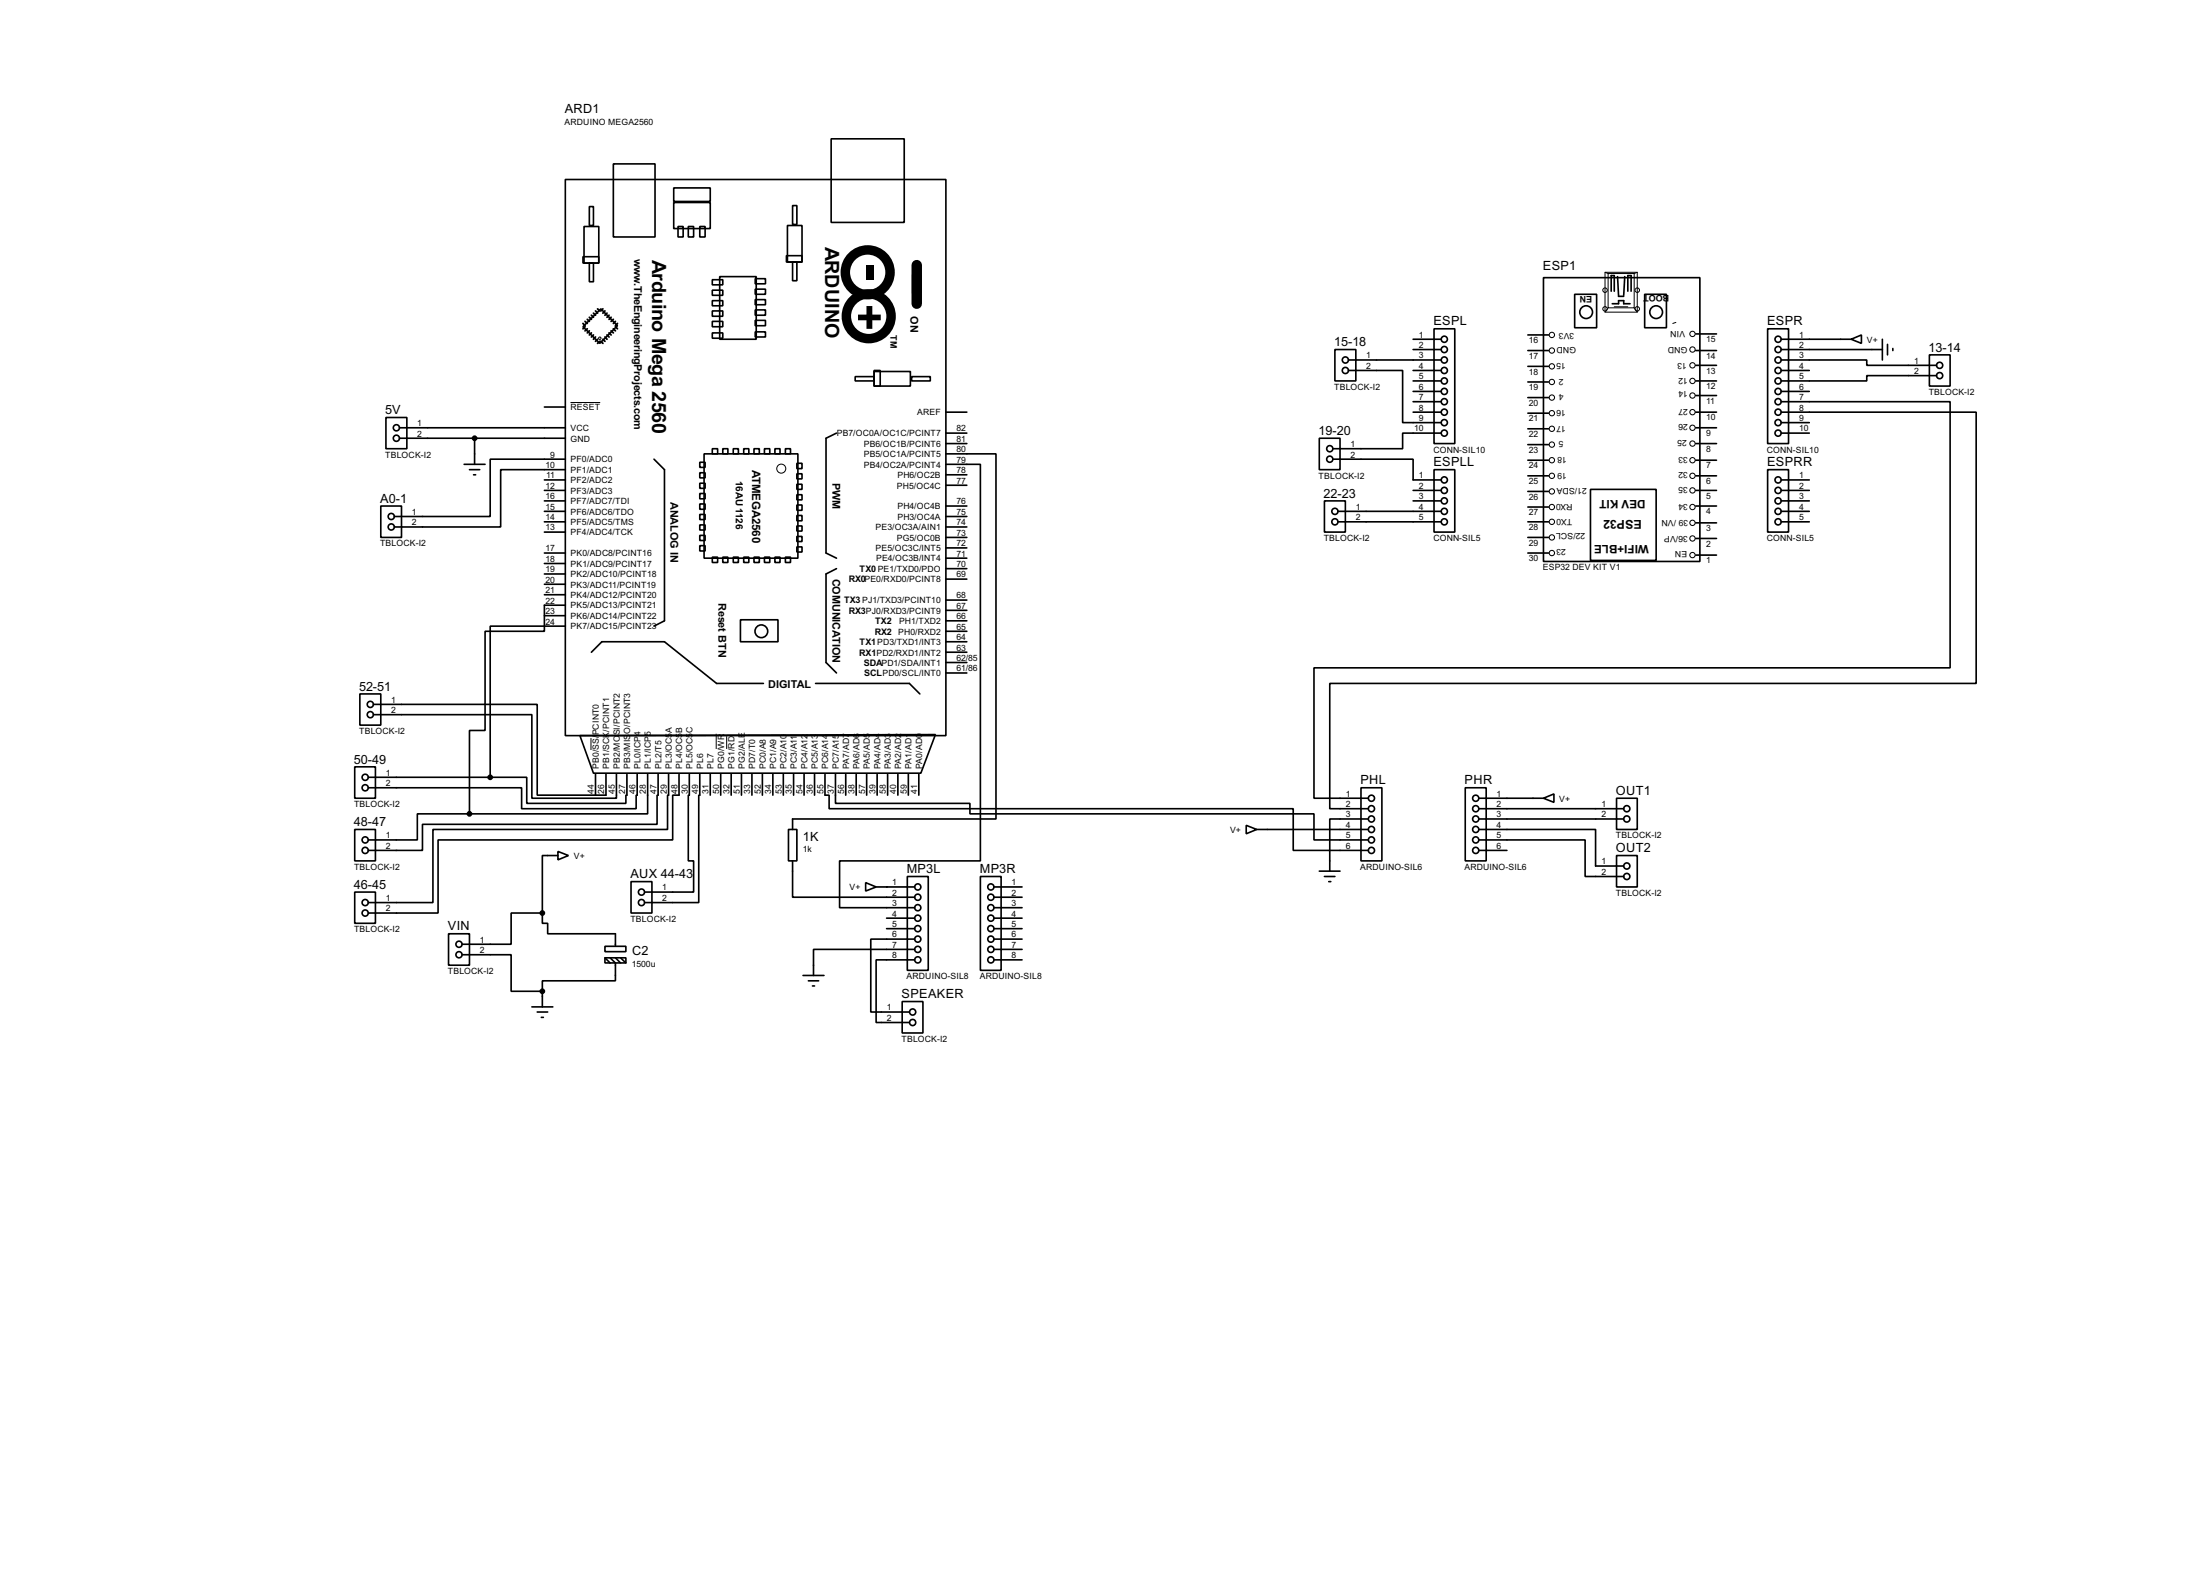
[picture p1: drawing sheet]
<svg xmlns="http://www.w3.org/2000/svg" width="536mm" height="383mm" viewBox="0 0 536 383" stroke-linecap="round" stroke-linejoin="round" font-family="sans-serif">
<g fill="none" stroke="#000" stroke-width=".4">
<path d="M149.4 39.9h10.2v17.8h-10.2zM202.5 33.8h17.8v20.4h-17.8zM137.7 43.7h92.7v135.4h-92.7zM142.3 55.2h3.6v8.9h-3.6zM143.6 50.3h1v4.6h-1zM164.1 49.3h8.9v6.4h-8.9zM164.1 45.8h8.9v3.3h-8.9zM165.2 55.2h1.2v2.5h-1.2zM167.7 55.2h1.3v2.5h-1.3zM170.5 55.2h1.3v2.5h-1.3zM191.8 54.9h3.6v8.9h-3.6zM193.1 50.1h1v4.6h-1z"/>
<path d="M142 62.5h3.9v1.6h-3.9zM142 79.6l4.4-4.4 4 4.1-4.3 4.3zM143.6 64.1h1v4.5h-1zM173.5 68.1h2.6v1.3h-2.6zM173.5 70.7h2.6v1.2h-2.6zM173.5 73.2h2.6v1.3h-2.6zM173.5 75.7h2.6v1.3h-2.6zM173.5 78.3h2.6v1.3h-2.6zM175.3 67.4h8.9v15.2h-8.9zM184 67.9h2.5v1.2h-2.5zM184 70.4h2.5v1.3h-2.5zM184 73h2.5v1.2h-2.5z"/>
<path d="M184 75.5h2.5v1.3h-2.5zM184 78h2.5v1.3h-2.5zM191.6 62.3h3.8v1.5h-3.8zM193.1 63.8h1v4.6h-1zM222.3 66.9h2v4.5h-2zM376 67.6h38.1v69.1h-38.1zM383.6 71.7h5.3v8.1h-5.3zM392.5 70.9v-3.8h.7v3.8M392.7 74h1.6v-.8h1.2v.8h1.6M394 67.4l.3 4.8h1.2M395.8 67.4l-.3 4.5M396.5 70.9v-3.8h.8v3.8"/>
<path d="M400.6 71.7h5.3v8.1h-5.3zM132.6 99.1h5.1M173.5 81.1h2.6v1.3h-2.6zM184 80.8h2.5v1.3h-2.5zM208.3 91.7h4.6v1.1h-4.6zM212.9 90.5h8.9v3.5h-8.9zM212.9 90.2h1.5v3.8h-1.5zM222.1 91.7h4.5v1.1h-4.5zM325.2 85.1h5.1v7.7h-5.1zM328.5 90.2h13.2v12.7h9.4M328.5 87.7h22.6M344.2 82.6h6.9"/>
<path d="M344.2 85.1h6.9M344.2 92.8h6.9M344.2 90.2h6.9M344.2 95.3h6.9M344.2 97.8h6.9M349.3 80.1h5.1v27.9h-5.1zM372.2 96.8h5M372.2 93h5M372.2 89.2h5M372.2 85.4h5M372.2 81.6h5M413.1 85.4h5"/>
<path d="M413.1 92.8h5M413.1 89h5M413.1 81.3h5M413.1 96.3h5M430.6 80.1h5.1v27.9h-5.1zM433.9 97.8h41.1v64.8h-154.9v31.8h13.2M433.9 87.7h20.8v1.3h17M433.9 82.6h17M433.9 85.1h24.6M433.9 90.2h6.8M433.9 95.3h6.8M450.9 82.6l2.5-1v2z"/>
<path d="M458.5 82.6v5.1M459.8 83.9v2.5M461.1 84.9v.5M470 86.4h5v7.6h-5zM471.7 91.5h-17v1.3h-20.8M94 101.7h5.1v7.6h-5.1zM97.3 104.2h40.4M97.3 106.7h40.4M113.1 113.1h5.1M114.4 114.4h2.5M115.4 115.6h.5M115.6 106.7v6.4"/>
<path d="M132.6 119.4h5.1M132.6 116.9h5.1M137.7 111.8h-18.3v14h-23.3M137.7 114.4h-15.7v13.9h-25.9M159.3 111.8l2.6 2.6v36.8l-2.6 1.3M170.5 112.6h1.3v1.2h-1.3zM170.5 115.1h1.3v1.3h-1.3zM170.5 117.7h1.3v1.2h-1.3zM171.5 110.5h22.9v25.4h-22.9zM173.5 109.3h1.3v1.2h-1.3zM176.1 109.3h1.2v1.2h-1.2zM178.6 109.3h1.3v1.2h-1.3z"/>
<path d="M181.2 109.3h1.2v1.2h-1.2zM183.7 109.3h1.3v1.2h-1.3zM186.2 109.3h1.3v1.2h-1.3zM188.8 109.3h1.2v1.2h-1.2zM191.3 109.3h1.3v1.2h-1.3zM194.1 112.8h1.3v1.3h-1.3zM194.1 115.4h1.3v1.2h-1.3zM194.1 117.9h1.3v1.3h-1.3zM203.8 105.5l-2.6 1.2v28l2.6 1.2M230.4 113.1h8.4v96.5h-34.3v11.4h18.3M230.4 110.5h12.2v88.9h-49.5v2.6M230.4 118.2h5.1"/>
<path d="M230.4 115.6h5.1M230.4 108h5.1M230.4 105.5h5.1M230.4 100.4h5.1M321.4 106.7h5v7.7h-5zM324.7 111.8h19.5v5.1h6.9M344.2 100.4h6.9M344.2 119.4h6.9M349.3 114.4h5.1v15.2h-5.1zM351.1 105.5h-9.4v3.8h-17M372.2 112.1h5M372.2 115.9h5"/>
<path d="M372.2 108.3h5M372.2 104.4h5M372.2 100.6h5M372.2 119.7h5M387.4 119.2h16v17.3h-16zM413.1 104.2h5M413.1 108h5M413.1 100.4h5M413.1 119.4h5M413.1 112.1h5M413.1 115.9h5M430.6 114.4h5.1v15.2h-5.1z"/>
<path d="M433.9 100.4h47.5v66h-157.5v30.5h9.4M433.9 105.5h6.8M433.9 119.4h6.8M433.9 116.9h6.8M433.9 102.9h6.8M92.8 123.2h5v7.7h-5zM132.6 124.5h5.1M132.6 127.1h5.1M132.6 139.8h5.1M132.6 137.2h5.1M132.6 134.7h5.1M132.6 122h5.1"/>
<path d="M132.6 129.6h5.1M170.5 120.2h1.3v1.3h-1.3zM170.5 122.7h1.3v1.3h-1.3zM170.5 125.3h1.3v1.2h-1.3zM170.5 127.8h1.3v1.3h-1.3zM170.5 130.4h1.3v1.2h-1.3zM170.5 132.9h1.3v1.3h-1.3zM173.5 135.7h1.3v1.3h-1.3zM176.1 135.7h1.2v1.3h-1.2zM178.6 135.7h1.3v1.3h-1.3zM181.2 135.7h1.2v1.3h-1.2zM183.7 135.7h1.3v1.3h-1.3z"/>
<path d="M186.2 135.7h1.3v1.3h-1.3zM188.8 135.7h1.2v1.3h-1.2zM191.3 135.7h1.3v1.3h-1.3zM194.1 120.5h1.3v1.2h-1.3zM194.1 123h1.3v1.3h-1.3zM194.1 125.5h1.3v1.3h-1.3zM194.1 128.1h1.3v1.2h-1.3zM194.1 130.6h1.3v1.3h-1.3zM194.1 133.2h1.3v1.2h-1.3zM203.8 138.5l-2.6 1.3v21.5l2.6 2.6M230.4 138.5h5.1M230.4 135.9h5.1"/>
<path d="M230.4 133.4h5.1M230.4 130.9h5.1M230.4 128.3h5.1M230.4 125.8h5.1M230.4 123.2h5.1M322.6 122h5.1v7.6h-5.1zM325.9 124.5h25.2M325.9 127.1h25.2M344.2 122h6.9M372.2 127.1h5M372.2 130.9h5M372.2 134.7h5"/>
<path d="M372.2 123.5h5M413.1 123.2h5M413.1 131.1h5M413.1 127.3h5M413.1 135.2h5M433.9 124.5h6.8M433.9 127.1h6.8M433.9 122h6.8M132.6 149.9h5.1M132.6 144.8h5.1M132.6 142.3h5.1M137.7 152.5h-18.3v36.8"/>
<path d="M137.7 147.4h-5.1v6.3h-14.4v24.2h-3.8v20.3M144.1 158.8l2.5-2.5h15.3l12.7 10.1h11.4M180.4 150.9h9.1v5.4h-9.1zM230.4 156.3h5.1M230.4 158.8h5.1M230.4 153.7h5.1M230.4 151.2h5.1M230.4 148.6h5.1M230.4 146.1h5.1M230.4 141h5.1M87.7 169h5.1v7.6h-5.1zM91 171.5h39.9v22.1h16.7v-5.1"/>
<path d="M91 174h38.6v20.4h20.6v-5.9M141.3 179.1l86.6-.2-3.6 9.4h-79.7zM198.7 166.4h22.8l2.6 2.6M230.4 163.9h5.1M230.4 161.3h5.1M86.4 186.7h5.1v7.7h-5.1zM89.7 189.3h29.7M114.4 198.2h-12.7v6.3h-12M145.1 188.5v5.1M152.7 188.5v5.1h-.2v2h-24.2v-6.3h-8.9M155.2 188.5v5.1h-.2v3.3h-27.9v-5.1h-37.4M157.8 188.5v9.7h-43.4"/>
<path d="M160.3 188.5v5.1h-.2v7.1h-57.2v6.4h-13.2M162.9 188.5v5.1h-.3v8.4h-57.1v17.8h-15.8M165.4 188.5v5.1h-1.5v10.9h-57.2v17.8h-17M167.9 188.5v5.1h-.2v16h1.3v7.6h-12M170.5 188.5v5.1h-.3v26.2h-13.2M173 188.5v5.1M175.6 188.5v5.1M178.1 188.5v5.1M180.6 188.5v5.1M183.2 188.5v5.1M185.7 188.5v5.1M188.3 188.5v5.1"/>
<path d="M190.8 188.5v5.1M193.3 188.5v5.1M195.9 188.5v5.1M198.4 188.5v5.1M201 188.5v5.1h1v3.3h113v10.2h18.3M203.5 188.5v7.1h32.8v2.6h83.8v6.3h13.2M206 188.5v5.1M208.6 188.5v5.1M211.1 188.5v5.1M213.7 188.5v5.1M216.2 188.5v5.1M218.7 188.5v5.1"/>
<path d="M221.3 188.5v5.1M223.8 188.5v5.1M331.5 191.8h5.1v17.8h-5.1zM333.3 199.4h-9.4v12.7M356.9 191.8h5.1v17.8h-5.1zM360.2 196.9h35.3M360.2 199.4h35.3M360.2 194.4h15.8M376 194.4l2.5-1.1v2.1zM393.8 194.4h5v7.6h-5zM86.4 202h5.1v7.6h-5.1zM86.4 217.2h5.1v7.6h-5.1z"/>
<path d="M135.9 207.3l2.6 1-2.6 1.1zM135.9 208.3h-3.8v14M153.7 214.7h5.1v7.6h-5.1zM192.1 202h2v7.6h-2zM193.1 209.6v8.9h29.7M210.9 214.9l2.5 1.1-2.5 1zM213.4 216h9.4M221 213.4h5.1v22.9h-5.1zM238.8 213.4h5.1v22.9h-5.1zM242.1 216h6.9M242.1 218.5h6.9M303.6 201l2.5 1-2.5 1z"/>
<path d="M306.1 202h27.2M321.4 212.1h5M322.6 213.4h2.6M323.7 214.7h.5M360.2 202h28.5v8.9h6.8M360.2 204.5h25.9v8.9h9.4M360.2 207.1h6.9M393.8 208.3h5v7.7h-5zM109.3 227.4h5.1v7.6h-5.1zM112.6 232.5h11.9v8.9h7.6M132.1 222.3h-7.6v7.6h-11.9M132.1 222.3v2.5h1.3v2.6h16.5v3"/>
<path d="M147.4 230.4h5.1v1.3h-5.1zM147.4 233.2h5.1v1.3h-5.1zM147.4 233.2l1.2 1.3M148.6 233.2l1.3 1.3v4.3h-17.8v2.6M149.9 233.2l1.3 1.3M151.2 233.2l1.3 1.3M195.6 237.5h5.1M196.9 238.8h2.5M216 223.6h6.8M216 226.1h6.8M222.8 231.2h-24.6v6.3M222.8 228.7h-10.7v17.7h9.4"/>
<path d="M222.8 233.7h-9.4v15.3h8.1M242.1 221h6.9M242.1 223.6h6.9M242.1 226.1h6.9M242.1 228.7h6.9M242.1 231.2h6.9M242.1 233.7h6.9M129.6 245.2h5.1M130.9 246.4h2.5M131.9 247.7h.5M132.1 241.4v3.8M197.9 240.1h.5"/>
<path d="M219.8 243.9h5v7.6h-5z"/>
<circle cx="386.3" cy="76" r="1.55"/>
<circle cx="403.4" cy="76" r="1.55"/>
<circle cx="327.7" cy="90.2" r=".75"/>
<circle cx="327.7" cy="87.7" r=".75"/>
<circle cx="351.8" cy="85.1" r=".75"/>
<circle cx="351.8" cy="95.3" r=".75"/>
<circle cx="351.8" cy="97.8" r=".75"/>
<circle cx="351.8" cy="90.2" r=".75"/>
<circle cx="351.8" cy="92.8" r=".75"/>
<circle cx="351.8" cy="82.6" r=".75"/>
<circle cx="351.8" cy="87.7" r=".75"/>
<circle cx="433.1" cy="85.1" r=".75"/>
<circle cx="433.1" cy="92.8" r=".75"/>
<circle cx="433.1" cy="95.3" r=".75"/>
<circle cx="433.1" cy="82.6" r=".75"/>
<circle cx="433.1" cy="87.7" r=".75"/>
<circle cx="433.1" cy="90.2" r=".75"/>
<circle cx="433.1" cy="97.8" r=".75"/>
<circle cx="472.4" cy="91.5" r=".75"/>
<circle cx="472.4" cy="89" r=".75"/>
<circle cx="96.5" cy="106.7" r=".75"/>
<circle cx="96.5" cy="104.2" r=".75"/>
<circle cx="323.9" cy="111.8" r=".75"/>
<circle cx="323.9" cy="109.3" r=".75"/>
<circle cx="351.8" cy="100.4" r=".75"/>
<circle cx="351.8" cy="102.9" r=".75"/>
<circle cx="351.8" cy="105.5" r=".75"/>
<circle cx="351.8" cy="119.4" r=".75"/>
<circle cx="351.8" cy="116.9" r=".75"/>
<circle cx="433.1" cy="100.4" r=".75"/>
<circle cx="433.1" cy="105.5" r=".75"/>
<circle cx="433.1" cy="116.9" r=".75"/>
<circle cx="433.1" cy="102.9" r=".75"/>
<circle cx="433.1" cy="119.4" r=".75"/>
<circle cx="95.3" cy="125.8" r=".75"/>
<circle cx="95.3" cy="128.3" r=".75"/>
<circle cx="325.1" cy="124.5" r=".75"/>
<circle cx="325.1" cy="127.1" r=".75"/>
<circle cx="351.8" cy="127.1" r=".75"/>
<circle cx="351.8" cy="122" r=".75"/>
<circle cx="351.8" cy="124.5" r=".75"/>
<circle cx="433.1" cy="124.5" r=".75"/>
<circle cx="433.1" cy="122" r=".75"/>
<circle cx="433.1" cy="127.1" r=".75"/>
<circle cx="185.4" cy="153.7" r="1.55"/>
<circle cx="90.2" cy="171.5" r=".75"/>
<circle cx="90.2" cy="174" r=".75"/>
<circle cx="88.9" cy="191.8" r=".75"/>
<circle cx="88.9" cy="189.3" r=".75"/>
<circle cx="334" cy="199.4" r=".75"/>
<circle cx="334" cy="196.9" r=".75"/>
<circle cx="334" cy="194.4" r=".75"/>
<circle cx="359.4" cy="199.4" r=".75"/>
<circle cx="359.4" cy="196.9" r=".75"/>
<circle cx="359.4" cy="194.4" r=".75"/>
<circle cx="396.2" cy="196.9" r=".75"/>
<circle cx="396.2" cy="199.4" r=".75"/>
<circle cx="88.9" cy="219.8" r=".75"/>
<circle cx="88.9" cy="204.5" r=".75"/>
<circle cx="88.9" cy="207.1" r=".75"/>
<circle cx="156.2" cy="219.8" r=".75"/>
<circle cx="156.2" cy="217.2" r=".75"/>
<circle cx="223.5" cy="216" r=".75"/>
<circle cx="223.5" cy="218.5" r=".75"/>
<circle cx="241.3" cy="218.5" r=".75"/>
<circle cx="241.3" cy="216" r=".75"/>
<circle cx="334" cy="204.5" r=".75"/>
<circle cx="334" cy="207.1" r=".75"/>
<circle cx="334" cy="202" r=".75"/>
<circle cx="359.4" cy="202" r=".75"/>
<circle cx="359.4" cy="207.1" r=".75"/>
<circle cx="359.4" cy="204.5" r=".75"/>
<circle cx="396.2" cy="213.4" r=".75"/>
<circle cx="396.2" cy="210.9" r=".75"/>
<circle cx="88.9" cy="222.3" r=".75"/>
<circle cx="111.8" cy="232.5" r=".75"/>
<circle cx="111.8" cy="229.9" r=".75"/>
<circle cx="223.5" cy="233.7" r=".75"/>
<circle cx="223.5" cy="228.7" r=".75"/>
<circle cx="223.5" cy="226.1" r=".75"/>
<circle cx="223.5" cy="221" r=".75"/>
<circle cx="223.5" cy="223.6" r=".75"/>
<circle cx="223.5" cy="231.2" r=".75"/>
<circle cx="241.3" cy="223.6" r=".75"/>
<circle cx="241.3" cy="228.7" r=".75"/>
<circle cx="241.3" cy="226.1" r=".75"/>
<circle cx="241.3" cy="221" r=".75"/>
<circle cx="241.3" cy="231.2" r=".75"/>
<circle cx="241.3" cy="233.7" r=".75"/>
<circle cx="222.3" cy="246.4" r=".75"/>
<circle cx="222.3" cy="249" r=".75"/>
</g>
<circle cx="216" cy="216" r=".2" fill="#000"/>
<path d="M223.3 64.6v9.4" fill="none" stroke="#000" stroke-width="2.6"/>
<g fill="none" stroke="#000" stroke-width=".45">
<path d="M142 78.8l.5 .5M142.5 78.3l.6 .5M142.5 79.6l-.5 .5M143.1 77.8l.5 .5M143.6 77.3l.5 .5M144.1 76.8l.5 .5M144.6 76.3l.5 .5M145.1 75.7l.5 .6M145.6 75.2l.5 .5M146.9 75.2l-.5 .5M147.4 75.7l-.5 .6M147.9 76.3l-.5 .5"/>
<path d="M148.4 76.8l-.5 .5M148.9 77.3l-.5 .5M149.4 77.8l-.5 .5M149.9 79.6l.5 .5M149.9 78.3l-.5 .5M150.4 78.8l-.5 .5M143.1 80.1l-.6 .5M143.6 80.6l-.5 .5M144.1 81.1l-.5 .5M144.6 81.6l-.5 .5M145.1 82.1l-.5 .5M145.6 82.6l-.5 .5"/>
<path d="M146.1 83.1l-.5 .5M146.4 83.1l.5 .5M146.9 82.6l.5 .5M147.4 82.1l.5 .5M147.9 81.6l.5 .5M148.4 81.1l.5 .5M148.9 80.6l.5 .5M149.4 80.1l.5 .5"/>
</g>
<g fill="none" stroke="#000" stroke-width=".24">
<path d="M391 66.3h7.8v9.7h-7.8zM391 66.3l.7 .3M391.7 66.6h6.4v8.4h-6.4zM391.7 75l-.7 1M393.2 74.7h3.3M398.1 75l.7 1M398.8 66.3l-.7 .3M408.2 78.5l-.7 .3M139 98h7.2M144 179.7v2.9M174.5 178.7v3.7M177 179.2v3.1"/>
<circle cx="390.9" cy="70.7" r=".55"/>
<circle cx="390.9" cy="75.2" r=".55"/>
<circle cx="398.8" cy="70.7" r=".55"/>
<circle cx="398.8" cy="75.2" r=".55"/>
<circle cx="146.1" cy="82.4" r=".3"/>
<circle cx="190.3" cy="114.1" r="1.1"/>
</g>
<g fill="none" stroke="#000" stroke-width="2.3">
<circle cx="211.3" cy="66.3" r="5.5"/>
<circle cx="211.6" cy="77" r="5.5"/>
</g>
<g fill="#000" stroke="#000" stroke-width=".4">
<circle cx="115.6" cy="106.7" r=".5"/>
<circle cx="114.3" cy="198.2" r=".5"/>
<circle cx="119.4" cy="189.3" r=".5"/>
<circle cx="132.1" cy="222.3" r=".5"/>
<circle cx="132.1" cy="241.4" r=".5"/>
</g>
<g fill="none" stroke="#000" stroke-width=".25">
<circle cx="378" cy="85.4" r=".65"/>
<circle cx="378" cy="81.6" r=".65"/>
<circle cx="378" cy="96.8" r=".65"/>
<circle cx="378" cy="89.2" r=".65"/>
<circle cx="378" cy="93" r=".65"/>
<circle cx="412.2" cy="85.1" r=".65"/>
<circle cx="412.2" cy="92.8" r=".65"/>
<circle cx="412.2" cy="81.3" r=".65"/>
<circle cx="412.2" cy="96.3" r=".65"/>
<circle cx="412.2" cy="89" r=".65"/>
<circle cx="378" cy="112.1" r=".65"/>
<circle cx="378" cy="104.4" r=".65"/>
<circle cx="378" cy="119.7" r=".65"/>
<circle cx="378" cy="100.6" r=".65"/>
<circle cx="378" cy="108.3" r=".65"/>
<circle cx="378" cy="115.9" r=".65"/>
<circle cx="412.2" cy="104.2" r=".65"/>
<circle cx="412.2" cy="119.4" r=".65"/>
<circle cx="412.2" cy="112.1" r=".65"/>
<circle cx="412.2" cy="100.4" r=".65"/>
<circle cx="412.2" cy="108" r=".65"/>
<circle cx="412.2" cy="115.9" r=".65"/>
<circle cx="378" cy="123.5" r=".65"/>
<circle cx="378" cy="127.1" r=".65"/>
<circle cx="378" cy="134.7" r=".65"/>
<circle cx="378" cy="130.9" r=".65"/>
<circle cx="412.2" cy="123.5" r=".65"/>
<circle cx="412.2" cy="135.2" r=".65"/>
<circle cx="412.2" cy="127.3" r=".65"/>
<circle cx="412.2" cy="131.1" r=".65"/>
</g>
<text font-size="14.5" x="208.6" y="63.9" transform="rotate(90 208.6 63.9)">-</text>
<text font-size="12.4" x="207.9" y="74.1" transform="rotate(90 207.9 74.1)">+</text>
<g font-size="5.4">
<text x="158.9" y="63.3" transform="rotate(90 158.9 63.3)">Arduino Mega 2560</text>
<text x="201" y="60.1" transform="rotate(90 201 60.1)">ARDUINO</text>
</g>
<g font-size="3.5">
<text x="137.6" y="27.6">ARD1</text>
<text x="375.8" y="65.6">ESP1</text>
<text x="349.2" y="79.3">ESPL</text>
<text x="430.4" y="79.3">ESPR</text>
<text x="325" y="84.3">15-18</text>
<text x="469.8" y="85.6">13-14</text>
<text x="93.8" y="100.9">5V</text>
<text x="321.2" y="105.9">19-20</text>
<text x="349.2" y="113.6">ESPLL</text>
<text x="430.4" y="113.6">ESPRR</text>
<text x="92.6" y="122.4">A0-1</text>
<text x="322.4" y="121.2">22-23</text>
<text x="87.5" y="168.2">52-51</text>
<text x="86.2" y="185.9">50-49</text>
<text x="331.4" y="191">PHL</text>
<text x="356.8" y="191">PHR</text>
<text x="393.6" y="193.6">OUT1</text>
<text x="86.2" y="201.2">48-47</text>
<text x="195.6" y="204.7">1K</text>
<text x="393.6" y="207.5">OUT2</text>
<text x="153.6" y="213.9">AUX 44-43</text>
<text x="220.9" y="212.6">MP3L</text>
<text x="238.7" y="212.6">MP3R</text>
<text x="86.2" y="216.4">46-45</text>
<text x="109.1" y="226.6">VIN</text>
<text x="154" y="232.6">C2</text>
<text x="219.6" y="243.1">SPEAKER</text>
</g>
<text font-size="3.4" x="399.9" y="126.7" transform="rotate(-180 399.9 126.7)">ESP32</text>
<g font-size="3.2">
<text x="183.2" y="114.3" transform="rotate(90 183.2 114.3)">ATMEGA2560</text>
<text x="400.8" y="121.7" transform="rotate(-180 400.8 121.7)">DEV KIT</text>
<text x="401.7" y="132.6" transform="rotate(-180 401.7 132.6)">WIFI+BLE</text>
</g>
<g font-size="3">
<text x="154.5" y="63.2" transform="rotate(90 154.5 63.2)">w</text>
<text x="154.5" y="68.9" transform="rotate(90 154.5 68.9)">.TheEngineeringProjects.com</text>
<text x="221.8" y="77" transform="rotate(90 221.8 77)">ON</text>
<text x="202.8" y="117.5" transform="rotate(90 202.8 117.5)">PWM</text>
<text x="163.4" y="122.2" transform="rotate(90 163.4 122.2)">ANALOG IN</text>
<text x="202.8" y="140.9" transform="rotate(90 202.8 140.9)">COMUNICATION</text>
<text x="175.1" y="146.9" transform="rotate(90 175.1 146.9)">Reset BTN</text>
<text x="187.1" y="167.4">DIGITAL</text>
</g>
<text font-size="2.7" x="179.2" y="117.1" transform="rotate(90 179.2 117.1)">16AU 1126</text>
<g font-size="2.5">
<text x="406.6" y="71.9" transform="rotate(-180 406.6 71.9)">BOOT</text>
<text x="387.8" y="72.2" transform="rotate(-180 387.8 72.2)">EN</text>
<text x="216.9" y="81.5" transform="rotate(90 216.9 81.5)">TM</text>
<text x="206.7" y="141.8">RX0PE0/RXD0/PCINT8</text>
<text x="209.4" y="139.3">TX0PE1/TXD0/PDO</text>
<text x="205.6" y="146.9">TX3PJ1/TXD3/PCINT10</text>
<text x="206.7" y="149.4">RX3PJ0/RXD3/PCINT9</text>
<text x="213.1" y="154.5">RX2 PH0/RXD2</text>
<text x="213.2" y="152">TX2</text>
<text x="209.3" y="159.6">RX1PD2/RXD1/INT2</text>
<text x="209.4" y="157.1">TX1PD3/TXD1/INT3</text>
<text x="210.4" y="162.1">SDAPD1/SDA/INT1</text>
<text x="210.5" y="164.7">SCLPD0/SCL/INT0</text>
</g>
<g font-size="2.4">
<text x="137.5" y="30.6">ARDUINO MEGA2560</text>
<text x="345.6" y="82.2">1</text>
<text x="372.4" y="83.6">16</text>
<text x="383.5" y="81" transform="rotate(-180 383.5 81)">3V3</text>
<text x="410.5" y="80.5" transform="rotate(-180 410.5 80.5)">VIN</text>
<text x="415.6" y="83.3">15</text>
<text x="438.2" y="82.2">1</text>
<text x="454.7" y="83.4">V+</text>
<text x="332.8" y="87.3">1</text>
<text x="332.8" y="89.8">2</text>
<text x="345.6" y="84.7">2</text>
<text x="345.6" y="87.3">3</text>
<text x="345.6" y="89.8">4</text>
<text x="372.4" y="87.4">17</text>
<text x="381.4" y="88.4" transform="rotate(-180 381.4 88.4)">15</text>
<text x="383.9" y="84.6" transform="rotate(-180 383.9 84.6)">GND</text>
<text x="410.9" y="88.4" transform="rotate(-180 410.9 88.4)">13</text>
<text x="411.1" y="84.6" transform="rotate(-180 411.1 84.6)">GND</text>
<text x="415.6" y="87.4">14</text>
<text x="438.2" y="84.7">2</text>
<text x="438.2" y="87.3">3</text>
<text x="438.2" y="89.8">4</text>
<text x="466.3" y="88.5">1</text>
<text x="325" y="95">TBLOCK-I2</text>
<text x="345.6" y="92.4">5</text>
<text x="345.6" y="94.9">6</text>
<text x="372.4" y="95">19</text>
<text x="372.4" y="91.2">18</text>
<text x="380.9" y="92.2" transform="rotate(-180 380.9 92.2)">2</text>
<text x="380.9" y="96" transform="rotate(-180 380.9 96)">4</text>
<text x="411.2" y="95.2" transform="rotate(-180 411.2 95.2)">14</text>
<text x="411.2" y="92" transform="rotate(-180 411.2 92)">12</text>
<text x="415.6" y="94.8">12</text>
<text x="415.6" y="91">13</text>
<text x="438.2" y="92.4">5</text>
<text x="438.2" y="94.9">6</text>
<text x="466.3" y="91">2</text>
<text x="139" y="99.9">RESET</text>
<text x="223.4" y="101.2">AREF</text>
<text x="345.6" y="97.4">7</text>
<text x="345.6" y="100">8</text>
<text x="372.4" y="98.8">20</text>
<text x="381.4" y="99.8" transform="rotate(-180 381.4 99.8)">16</text>
<text x="411.2" y="99.5" transform="rotate(-180 411.2 99.5)">27</text>
<text x="415.6" y="98.3">11</text>
<text x="438.2" y="97.4">7</text>
<text x="438.2" y="100">8</text>
<text x="469.8" y="96.2">TBLOCK-I2</text>
<text x="101.7" y="103.7">1</text>
<text x="101.7" y="106.3">2</text>
<text x="139" y="105">VCC</text>
<text x="139" y="107.5">GND</text>
<text x="203.8" y="106.3">PB7/OC0A/OC1C/PCINT7</text>
<text x="233" y="107.6">81</text>
<text x="233" y="105.1">82</text>
<text x="344.5" y="105.1">10</text>
<text x="345.6" y="102.5">9</text>
<text x="372.4" y="106.4">22</text>
<text x="372.4" y="102.6">21</text>
<text x="380.9" y="107.5" transform="rotate(-180 380.9 107.5)">5</text>
<text x="381.4" y="103.6" transform="rotate(-180 381.4 103.6)">17</text>
<text x="410.9" y="107.2" transform="rotate(-180 410.9 107.2)">25</text>
<text x="411.2" y="103.4" transform="rotate(-180 411.2 103.4)">26</text>
<text x="415.6" y="106.2">9</text>
<text x="415.6" y="102.3">10</text>
<text x="438.2" y="102.5">9</text>
<text x="438.2" y="105.1">10</text>
<text x="93.8" y="111.5">TBLOCK-I2</text>
<text x="132.9" y="114">10</text>
<text x="134" y="111.4">9</text>
<text x="139" y="112.6">PF0/ADC0</text>
<text x="210.4" y="113.9">PB4/OC2A/PCINT4</text>
<text x="210.4" y="111.3">PB5/OC1A/PCINT5</text>
<text x="210.4" y="108.8">PB6/OC1B/PCINT6</text>
<text x="233" y="112.7">79</text>
<text x="233" y="110.1">80</text>
<text x="329" y="108.9">1</text>
<text x="329" y="111.4">2</text>
<text x="349.1" y="110.2">CONN-SIL10</text>
<text x="372.4" y="110.3">23</text>
<text x="381.7" y="111.3" transform="rotate(-180 381.7 111.3)">18</text>
<text x="411.2" y="111.3" transform="rotate(-180 411.2 111.3)">33</text>
<text x="415.6" y="110">8</text>
<text x="430.4" y="110.2">CONN-SIL10</text>
<text x="132.9" y="119">12</text>
<text x="133" y="116.4">11</text>
<text x="139" y="117.7">PF2/ADC2</text>
<text x="139" y="115.1">PF1/ADC1</text>
<text x="218.5" y="119">PH5/OC4C</text>
<text x="218.6" y="116.4">PH6/OC2B</text>
<text x="233" y="117.8">77</text>
<text x="233" y="115.2">78</text>
<text x="321.2" y="116.5">TBLOCK-I2</text>
<text x="345.6" y="116.4">1</text>
<text x="345.6" y="119">2</text>
<text x="372.4" y="114.1">24</text>
<text x="372.4" y="117.8">25</text>
<text x="381.7" y="115" transform="rotate(-180 381.7 115)">19</text>
<text x="386.5" y="118.9" transform="rotate(-180 386.5 118.9)">21/SDA</text>
<text x="411.2" y="114.8" transform="rotate(-180 411.2 114.8)">32</text>
<text x="411.2" y="118.6" transform="rotate(-180 411.2 118.6)">35</text>
<text x="415.6" y="114.1">7</text>
<text x="415.6" y="117.8">6</text>
<text x="438.2" y="116.4">1</text>
<text x="438.2" y="119">2</text>
<text x="100.4" y="125.4">1</text>
<text x="132.9" y="121.6">16</text>
<text x="132.9" y="124.1">15</text>
<text x="139" y="122.8">PF7/ADC7/TDI</text>
<text x="139" y="125.3">PF6/ADC6/TDO</text>
<text x="139" y="120.2">PF3/ADC3</text>
<text x="218.6" y="124">PH4/OC4B</text>
<text x="233" y="125.4">75</text>
<text x="233" y="122.8">76</text>
<text x="330.3" y="124.1">1</text>
<text x="345.6" y="121.6">3</text>
<text x="345.6" y="124.1">4</text>
<text x="372.4" y="121.7">26</text>
<text x="372.4" y="125.5">27</text>
<text x="383.1" y="122.7" transform="rotate(-180 383.1 122.7)">RX0</text>
<text x="411.2" y="122.7" transform="rotate(-180 411.2 122.7)">34</text>
<text x="415.6" y="121.4">5</text>
<text x="415.6" y="125.2">4</text>
<text x="438.2" y="121.6">3</text>
<text x="438.2" y="124.1">4</text>
<text x="100.4" y="127.9">2</text>
<text x="132.9" y="126.7">14</text>
<text x="132.9" y="129.1">13</text>
<text x="139" y="127.8">PF5/ADC5/TMS</text>
<text x="139" y="130.4">PF4/ADC4/TCK</text>
<text x="213.3" y="129.1">PE3/OC3A/AIN1</text>
<text x="218.4" y="131.7">PG5/OC0B</text>
<text x="218.6" y="126.6">PH3/OC4A</text>
<text x="233" y="130.5">73</text>
<text x="233" y="127.9">74</text>
<text x="322.4" y="131.8">TBLOCK-I2</text>
<text x="330.3" y="126.7">2</text>
<text x="345.6" y="126.7">5</text>
<text x="349.1" y="131.8">CONN-SIL5</text>
<text x="372.4" y="129.1">28</text>
<text x="383" y="126.3" transform="rotate(-180 383 126.3)">TX0</text>
<text x="386.1" y="129.8" transform="rotate(-180 386.1 129.8)">22/SCL</text>
<text x="411.1" y="130.5" transform="rotate(-180 411.1 130.5)">36/VP</text>
<text x="411.2" y="126.5" transform="rotate(-180 411.2 126.5)">39 /VN</text>
<text x="415.6" y="129.3">3</text>
<text x="430.4" y="131.8">CONN-SIL5</text>
<text x="438.2" y="126.7">5</text>
<text x="92.6" y="133.1">TBLOCK-I2</text>
<text x="132.9" y="136.8">18</text>
<text x="132.9" y="134.3">17</text>
<text x="139" y="135.5">PK0/ADC8/PCINT16</text>
<text x="213.3" y="134.2">PE5/OC3C/INT5</text>
<text x="213.4" y="136.7">PE4/OC3B/INT4</text>
<text x="233" y="135.5">71</text>
<text x="233" y="133">72</text>
<text x="372.4" y="132.9">29</text>
<text x="372.4" y="136.7">30</text>
<text x="381.4" y="133.6" transform="rotate(-180 381.4 133.6)">23</text>
<text x="411" y="134.1" transform="rotate(-180 411 134.1)">EN</text>
<text x="415.6" y="133.1">2</text>
<text x="415.6" y="137.2">1</text>
<text x="132.9" y="141.8">20</text>
<text x="132.9" y="139.4">19</text>
<text x="139" y="143.1">PK3/ADC11/PCINT19</text>
<text x="139" y="140.5">PK2/ADC10/PCINT18</text>
<text x="139" y="138">PK1/ADC9/PCINT17</text>
<text x="233" y="140.6">69</text>
<text x="233" y="138.1">70</text>
<text x="375.8" y="138.9">ESP32 DEV KIT V1</text>
<text x="132.9" y="149.5">23</text>
<text x="132.9" y="147">22</text>
<text x="132.9" y="144.4">21</text>
<text x="139" y="148.2">PK5/ADC13/PCINT21</text>
<text x="139" y="145.6">PK4/ADC12/PCINT20</text>
<text x="233" y="148.2">67</text>
<text x="233" y="145.7">68</text>
<text x="132.9" y="152.1">24</text>
<text x="139" y="153.3">PK7/ADC15/PCINT23</text>
<text x="139" y="150.7">PK6/ADC14/PCINT22</text>
<text x="219" y="152">PH1/TXD2</text>
<text x="233" y="155.9">64</text>
<text x="233" y="153.3">65</text>
<text x="233" y="150.8">66</text>
<text x="233" y="160.9">62/85</text>
<text x="233" y="158.4">63</text>
<text x="233" y="163.5">61/86</text>
<text x="95.3" y="171.1">1</text>
<text x="95.3" y="173.6">2</text>
<text x="87.5" y="178.8">TBLOCK-I2</text>
<text x="145.9" y="179.1" transform="rotate(-90 145.9 179.1)">PCINT0</text>
<text x="151" y="179.1" transform="rotate(-90 151 179.1)">SI/PCINT2</text>
<text x="153.5" y="178.7" transform="rotate(-90 153.5 178.7)">O/PCINT3</text>
<text x="163.7" y="178.4" transform="rotate(-90 163.7 178.4)">A</text>
<text x="166.2" y="178.4" transform="rotate(-90 166.2 178.4)">B</text>
<text x="168.7" y="178.4" transform="rotate(-90 168.7 178.4)">C</text>
<text x="94" y="188.9">1</text>
<text x="94" y="191.4">2</text>
<text x="145.9" y="187.2" transform="rotate(-90 145.9 187.2)">PB0/SS/</text>
<text x="148.4" y="187.2" transform="rotate(-90 148.4 187.2)">PB1/SCK/PCINT1</text>
<text x="151" y="187.2" transform="rotate(-90 151 187.2)">PB2/MO</text>
<text x="153.5" y="187.2" transform="rotate(-90 153.5 187.2)">PB3/MIS</text>
<text x="156" y="187.2" transform="rotate(-90 156 187.2)">PL0/ICP4</text>
<text x="158.6" y="187.2" transform="rotate(-90 158.6 187.2)">PL1/ICP5</text>
<text x="161.1" y="187.2" transform="rotate(-90 161.1 187.2)">PL2/T5</text>
<text x="163.7" y="187.2" transform="rotate(-90 163.7 187.2)">PL3/OC5</text>
<text x="166.2" y="187.2" transform="rotate(-90 166.2 187.2)">PL4/OC5</text>
<text x="168.7" y="187.2" transform="rotate(-90 168.7 187.2)">PL5/OC5</text>
<text x="171.3" y="187.2" transform="rotate(-90 171.3 187.2)">PL6</text>
<text x="173.8" y="187.2" transform="rotate(-90 173.8 187.2)">PL7</text>
<text x="176.4" y="187.2" transform="rotate(-90 176.4 187.2)">PG0/WR</text>
<text x="178.9" y="187.2" transform="rotate(-90 178.9 187.2)">PG1/RD</text>
<text x="181.4" y="187.2" transform="rotate(-90 181.4 187.2)">PG2/ALE</text>
<text x="184" y="187.2" transform="rotate(-90 184 187.2)">PD7/T0</text>
<text x="186.5" y="187.2" transform="rotate(-90 186.5 187.2)">PC0/A8</text>
<text x="189.1" y="187.2" transform="rotate(-90 189.1 187.2)">PC1/A9</text>
<text x="191.6" y="187.2" transform="rotate(-90 191.6 187.2)">PC2/A10</text>
<text x="194.1" y="187.2" transform="rotate(-90 194.1 187.2)">PC3/A11</text>
<text x="196.7" y="187.2" transform="rotate(-90 196.7 187.2)">PC4/A12</text>
<text x="199.2" y="187.2" transform="rotate(-90 199.2 187.2)">PC5/A13</text>
<text x="201.8" y="187.2" transform="rotate(-90 201.8 187.2)">PC6/A14</text>
<text x="204.3" y="187.2" transform="rotate(-90 204.3 187.2)">PC7/A15</text>
<text x="206.8" y="187.2" transform="rotate(-90 206.8 187.2)">PA7/AD7</text>
<text x="209.4" y="187.2" transform="rotate(-90 209.4 187.2)">PA6/AD6</text>
<text x="211.9" y="187.2" transform="rotate(-90 211.9 187.2)">PA5/AD5</text>
<text x="214.5" y="187.2" transform="rotate(-90 214.5 187.2)">PA4/AD4</text>
<text x="217" y="187.2" transform="rotate(-90 217 187.2)">PA3/AD3</text>
<text x="219.5" y="187.2" transform="rotate(-90 219.5 187.2)">PA2/AD2</text>
<text x="222.1" y="187.2" transform="rotate(-90 222.1 187.2)">PA1/AD1</text>
<text x="224.6" y="187.2" transform="rotate(-90 224.6 187.2)">PA0/AD0</text>
<text x="86.2" y="196.6">TBLOCK-I2</text>
<text x="144.7" y="193.3" transform="rotate(-90 144.7 193.3)">44</text>
<text x="147.2" y="193.3" transform="rotate(-90 147.2 193.3)">26</text>
<text x="149.8" y="193.3" transform="rotate(-90 149.8 193.3)">45</text>
<text x="152.3" y="193.4" transform="rotate(-90 152.3 193.4)">27</text>
<text x="154.8" y="193.4" transform="rotate(-90 154.8 193.4)">46</text>
<text x="157.4" y="193.3" transform="rotate(-90 157.4 193.3)">28</text>
<text x="159.9" y="193.3" transform="rotate(-90 159.9 193.3)">47</text>
<text x="162.5" y="193.3" transform="rotate(-90 162.5 193.3)">29</text>
<text x="165" y="193.4" transform="rotate(-90 165 193.4)">48</text>
<text x="167.5" y="193.4" transform="rotate(-90 167.5 193.4)">30</text>
<text x="170.1" y="193.3" transform="rotate(-90 170.1 193.3)">49</text>
<text x="172.6" y="193.3" transform="rotate(-90 172.6 193.3)">31</text>
<text x="175.2" y="193.4" transform="rotate(-90 175.2 193.4)">50</text>
<text x="177.7" y="193.3" transform="rotate(-90 177.7 193.3)">32</text>
<text x="180.2" y="193.4" transform="rotate(-90 180.2 193.4)">51</text>
<text x="182.8" y="193.3" transform="rotate(-90 182.8 193.3)">33</text>
<text x="185.3" y="193.3" transform="rotate(-90 185.3 193.3)">52</text>
<text x="187.9" y="193.4" transform="rotate(-90 187.9 193.4)">34</text>
<text x="190.4" y="193.3" transform="rotate(-90 190.4 193.3)">53</text>
<text x="192.9" y="193.4" transform="rotate(-90 192.9 193.4)">35</text>
<text x="195.5" y="193.3" transform="rotate(-90 195.5 193.3)">54</text>
<text x="198" y="193.3" transform="rotate(-90 198 193.3)">36</text>
<text x="200.6" y="193.4" transform="rotate(-90 200.6 193.4)">55</text>
<text x="203.1" y="193.3" transform="rotate(-90 203.1 193.3)">37</text>
<text x="205.6" y="193.4" transform="rotate(-90 205.6 193.4)">56</text>
<text x="208.2" y="193.4" transform="rotate(-90 208.2 193.4)">38</text>
<text x="210.7" y="193.3" transform="rotate(-90 210.7 193.3)">57</text>
<text x="213.3" y="193.4" transform="rotate(-90 213.3 193.4)">39</text>
<text x="215.8" y="193.3" transform="rotate(-90 215.8 193.3)">58</text>
<text x="218.3" y="193.4" transform="rotate(-90 218.3 193.4)">40</text>
<text x="220.9" y="193.4" transform="rotate(-90 220.9 193.4)">59</text>
<text x="223.4" y="193.3" transform="rotate(-90 223.4 193.3)">41</text>
<text x="327.8" y="194">1</text>
<text x="327.8" y="196.5">2</text>
<text x="364.5" y="194">1</text>
<text x="364.5" y="196.5">2</text>
<text x="379.8" y="195.2">V+</text>
<text x="390.1" y="196.5">1</text>
<text x="299.6" y="202.8">V+</text>
<text x="327.8" y="199">3</text>
<text x="327.8" y="201.6">4</text>
<text x="364.5" y="199">3</text>
<text x="364.5" y="201.6">4</text>
<text x="390.1" y="199">2</text>
<text x="94" y="204.1">1</text>
<text x="94" y="206.7">2</text>
<text x="139.8" y="209.1">V+</text>
<text x="195.6" y="207.6">1k</text>
<text x="327.8" y="204.1">5</text>
<text x="327.8" y="206.7">6</text>
<text x="364.5" y="204.1">5</text>
<text x="364.5" y="206.7">6</text>
<text x="393.6" y="204.2">TBLOCK-I2</text>
<text x="86.2" y="211.8">TBLOCK-I2</text>
<text x="217.3" y="215.5">1</text>
<text x="246.4" y="215.5">1</text>
<text x="331.3" y="211.8">ARDUINO-SIL6</text>
<text x="356.7" y="211.8">ARDUINO-SIL6</text>
<text x="390.1" y="210.5">1</text>
<text x="390.1" y="213">2</text>
<text x="94" y="219.4">1</text>
<text x="94" y="221.9">2</text>
<text x="161.3" y="216.8">1</text>
<text x="161.3" y="219.4">2</text>
<text x="206.9" y="216.8">V+</text>
<text x="217.3" y="218.1">2</text>
<text x="217.3" y="220.6">3</text>
<text x="246.4" y="218.1">2</text>
<text x="246.4" y="220.6">3</text>
<text x="393.6" y="218.2">TBLOCK-I2</text>
<text x="86.2" y="227">TBLOCK-I2</text>
<text x="153.5" y="224.5">TBLOCK-I2</text>
<text x="217.3" y="223.2">4</text>
<text x="217.3" y="225.7">5</text>
<text x="246.4" y="223.2">4</text>
<text x="246.4" y="225.7">5</text>
<text x="116.9" y="229.5">1</text>
<text x="116.9" y="232.1">2</text>
<text x="217.3" y="228.3">6</text>
<text x="217.3" y="230.8">7</text>
<text x="217.3" y="233.3">8</text>
<text x="246.4" y="228.3">6</text>
<text x="246.4" y="230.8">7</text>
<text x="246.4" y="233.3">8</text>
<text x="109.1" y="237.2">TBLOCK-I2</text>
<text x="153.9" y="235.5">1500u</text>
<text x="220.8" y="238.5">ARDUINO-SIL8</text>
<text x="238.6" y="238.5">ARDUINO-SIL8</text>
<text x="216.1" y="246">1</text>
<text x="216.1" y="248.6">2</text>
<text x="219.6" y="253.7">TBLOCK-I2</text>
</g>
</svg>
